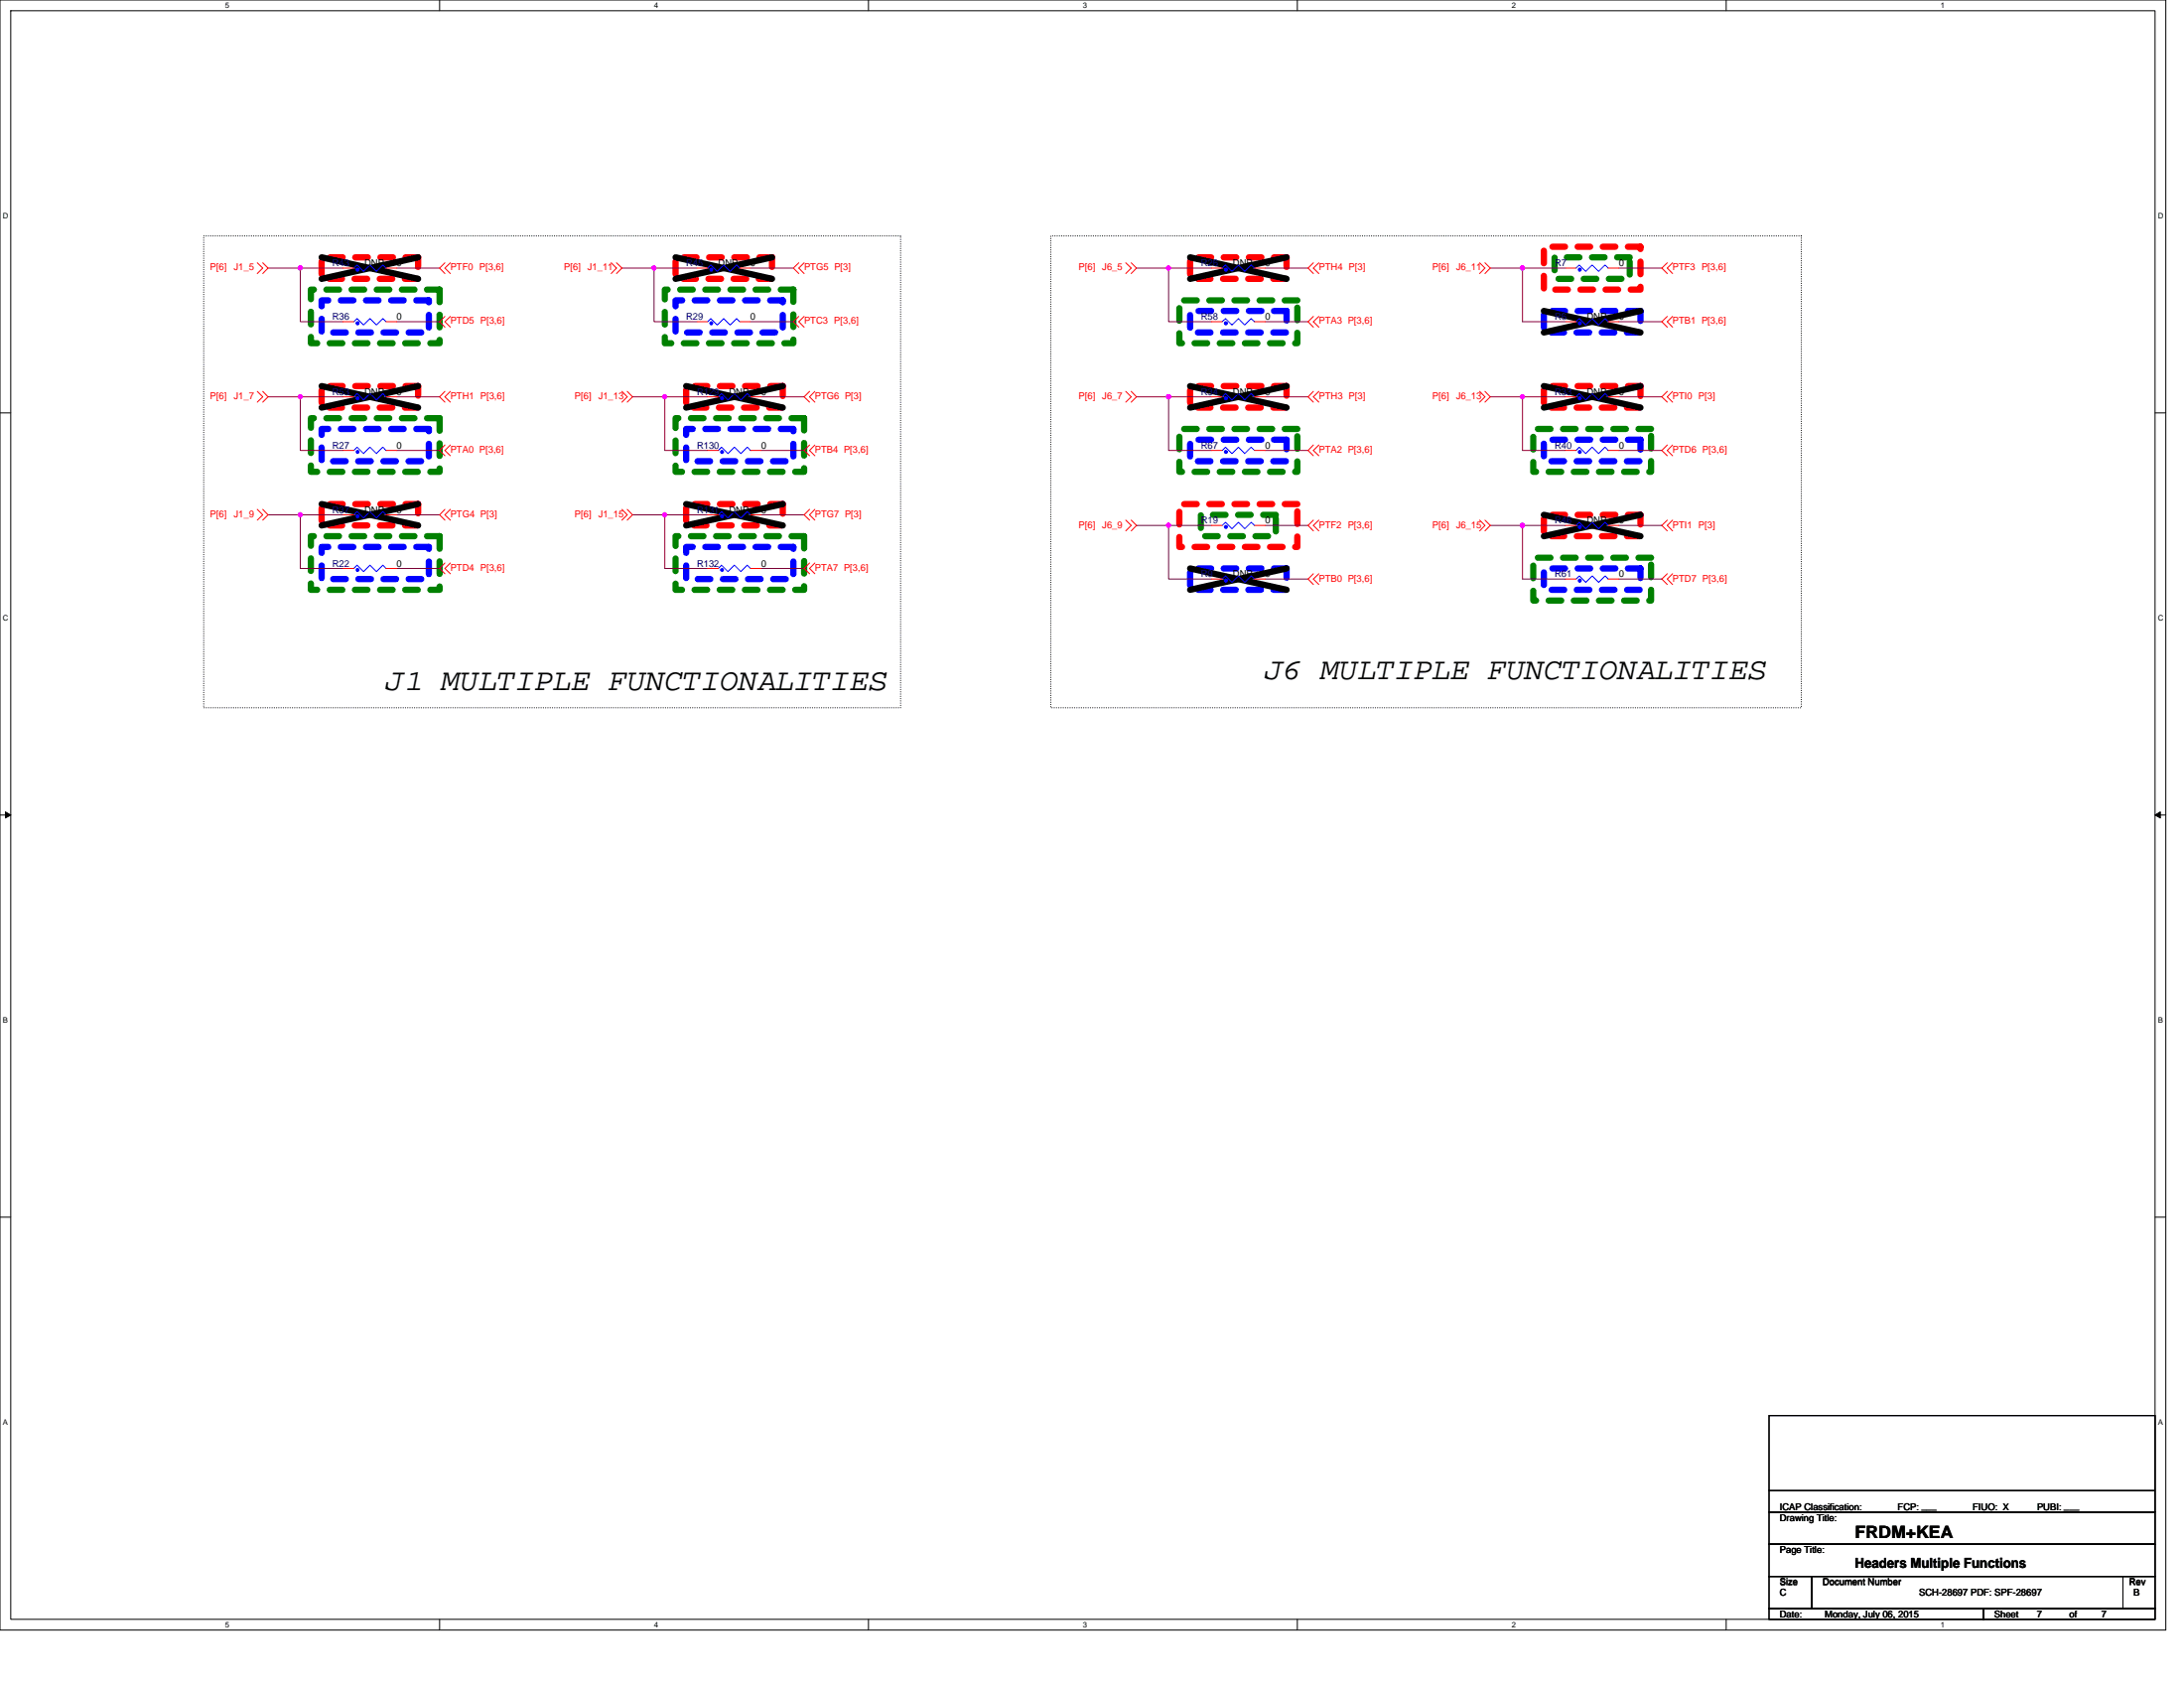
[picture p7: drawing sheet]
<svg xmlns="http://www.w3.org/2000/svg" width="279mm" height="216mm" viewBox="0 0 279 216" stroke-linecap="round" stroke-linejoin="round" font-family="sans-serif">
<path d="M0 0h277.1v208.5h-277.1zM1.4 1.4h274.3v205.7h-274.3z" fill="none" stroke="#000" stroke-width=".13"/>
<g fill="#fff">
<path d="M28.8 .1h.6v1.1h-.6z"/>
<path d="M28.8 207.3h.6v1.1h-.6z"/>
</g>
<path d="M56.2 0v1.4M56.2 207.1v1.4" fill="none" stroke="#000" stroke-width=".13"/>
<g fill="#fff">
<path d="M83.7 .1h.5v1.1h-.5z"/>
<path d="M83.7 207.3h.5v1.1h-.5z"/>
</g>
<path d="M111.1 0v1.4M111.1 207.1v1.4" fill="none" stroke="#000" stroke-width=".13"/>
<g fill="#fff">
<path d="M138.5 .1h.6v1.1h-.6z"/>
<path d="M138.5 207.3h.6v1.1h-.6z"/>
</g>
<path d="M166 0v1.4M166 207.1v1.4" fill="none" stroke="#000" stroke-width=".13"/>
<g fill="#fff">
<path d="M193.4 .1h.6v1.1h-.6z"/>
<path d="M193.4 207.3h.6v1.1h-.6z"/>
</g>
<path d="M220.8 0v1.4M220.8 207.1v1.4" fill="none" stroke="#000" stroke-width=".13"/>
<g fill="#fff">
<path d="M248.3 .1h.5v1.1h-.5z"/>
<path d="M248.3 207.3h.5v1.1h-.5z"/>
<path d="M.4 27.1h.7v1.1h-.7z"/>
<path d="M276.1 27.1h.7v1.1h-.7z"/>
<path d="M.4 78.5h.7v1.1h-.7z"/>
<path d="M276.1 78.5h.7v1.1h-.7z"/>
</g>
<path d="M0 52.8h1.4M275.7 52.8h1.4" fill="none" stroke="#000" stroke-width=".13"/>
<g fill="#fff">
<path d="M.4 130h.6v1.1h-.6z"/>
<path d="M276.1 130h.6v1.1h-.6z"/>
</g>
<path d="M0 104.2h1.4M275.7 104.2h1.4" fill="none" stroke="#000" stroke-width=".13"/>
<path d="M.7 103.8l.7 .4-.7 .4zM275.7 104.2l.7-.4v.8z" fill="#000" stroke="#000" stroke-width=".13"/>
<g fill="#fff">
<path d="M.4 181.4h.6v1.1h-.6z"/>
<path d="M276.1 181.4h.6v1.1h-.6z"/>
</g>
<path d="M0 155.7h1.4M275.7 155.7h1.4M226.3 193.4h49.4v4.1h-49.4zM226.3 197.5h49.4v4.1h-49.4zM226.3 181.1h49.4v12.3h-49.4zM226.3 190.6h49.4M226.3 201.6h5.5v4.1h-5.5zM226.3 205.7h27.4v1.4h-27.4zM231.8 201.6h39.8v4.1h-39.8zM253.7 205.7h22v1.4h-22zM271.6 201.6h4.1v4.1h-4.1z" fill="none" stroke="#000" stroke-width=".13"/>
<path d="M41.1 32.9h12.4v2.8h-12.4zM86.4 32.9h12.4v2.8h-12.4zM152.3 32.9h12.3v2.8h-12.3zM197.5 31.6h12.4v5.4h-12.4zM41.1 49.4h12.4v2.7h-12.4zM87.8 49.4h12.3v2.7h-12.3zM152.3 49.4h12.3v2.7h-12.3zM197.5 49.4h12.4v2.7h-12.4zM41.1 64.5h12.4v2.7h-12.4zM87.8 64.5h12.3v2.7h-12.3zM150.9 64.5h15.1v5.5h-15.1zM197.5 65.8h12.4v2.8h-12.4z" fill="none" stroke="#f00" stroke-width=".8" stroke-dasharray="1.6 1.6"/>
<path d="M39.8 37h16.4v6.9h-16.4zM85 37h16.5v6.9h-16.5zM150.9 38.4h15.1v5.5h-15.1zM198.9 32.9h9.6v2.8h-9.6zM39.8 53.5h16.4v6.8h-16.4zM86.4 53.5h16.5v6.8h-16.5zM150.9 54.9h15.1v5.4h-15.1zM196.2 54.9h15v5.4h-15zM39.8 68.6h16.4v6.8h-16.4zM86.4 68.6h16.5v6.8h-16.5zM153.6 65.8h9.6v2.8h-9.6zM196.2 71.3h15v5.5h-15z" fill="none" stroke="#008000" stroke-width=".8" stroke-dasharray="1.6 1.6"/>
<path d="M41.1 38.4h13.8v4.1h-13.8zM86.4 38.4h13.7v4.1h-13.7zM152.3 39.8h12.3v2.7h-12.3zM197.5 39.8h12.4v2.7h-12.4zM41.1 54.9h13.8v4.1h-13.8zM87.8 54.9h13.7v4.1h-13.7zM152.3 56.2h12.3v2.8h-12.3zM197.5 56.2h12.4v2.8h-12.4zM41.1 70h13.8v4.1h-13.8zM87.8 70h13.7v4.1h-13.7zM152.3 72.7h12.3v2.7h-12.3zM197.5 72.7h12.4v2.7h-12.4z" fill="none" stroke="#00f" stroke-width=".8" stroke-dasharray="1.6 1.6"/>
<path d="M26.1 30.2h89.1v60.3h-89.1zM134.4 30.2h96v60.3h-96z" fill="none" stroke="#000" stroke-width=".13" stroke-dasharray="0 .3"/>
<g fill="none" stroke="#000" stroke-width=".8">
<path d="M41.1 32.9l12.4 2.8M53.5 32.9l-12.4 2.8M86.4 32.9l12.4 2.8M98.8 32.9l-12.4 2.8M152.3 32.9l12.3 2.8M164.6 32.9l-12.3 2.8M197.5 39.8l12.4 2.7M209.9 39.8l-12.4 2.7M41.1 49.4l12.4 2.7M53.5 49.4l-12.4 2.7M87.8 49.4l12.3 2.7M100.1 49.4l-12.3 2.7"/>
<path d="M152.3 49.4l12.3 2.7M164.6 49.4l-12.3 2.7M197.5 49.4l12.4 2.7M209.9 49.4l-12.4 2.7M41.1 64.5l12.4 2.7M53.5 64.5l-12.4 2.7M87.8 64.5l12.3 2.7M100.1 64.5l-12.3 2.7M152.3 72.7l12.3 2.7M164.6 72.7l-12.3 2.7M197.5 65.8l12.4 2.8M209.9 65.8l-12.4 2.8"/>
</g>
<g fill="none" stroke="#800040" stroke-width=".13">
<path d="M34.3 34.3h4.1M38.4 34.3v6.8h5.5M38.4 34.3h5.5M50.8 34.3h5.4M79.6 34.3h4.1M83.7 34.3v6.8h5.5M83.7 34.3h5.5M96 34.3h5.5M145.4 34.3h4.1M149.5 34.3v6.8h5.5M149.5 34.3h5.5M161.9 34.3h5.4"/>
<path d="M190.6 34.3h4.2M194.8 34.3h5.5M194.8 34.3v6.8h5.5M207.1 34.3h5.5M34.3 50.8h4.1M38.4 50.8v6.8h5.5M38.4 50.8h5.5M50.8 41.1h5.4M50.8 50.8h5.4M50.8 57.6h5.4M80.9 50.8h4.1M85 50.8h5.5"/>
<path d="M85 50.8v6.8h5.5M96 41.1h5.5M97.4 50.8h5.5M97.4 57.6h5.5M145.4 50.8h4.1M149.5 50.8v6.8h5.5M149.5 50.8h5.5M161.9 50.8h5.4M161.9 57.6h5.4M161.9 41.1h5.4M190.6 50.8h4.2M194.8 50.8h5.5"/>
<path d="M194.8 50.8v6.8h5.5M207.1 41.1h5.5M207.1 57.6h5.5M207.1 50.8h5.5M34.3 65.8h4.1M38.4 65.8v6.9h5.5M38.4 65.8h5.5M50.8 65.8h5.4M50.8 72.7h5.4M80.9 65.8h4.1M85 65.8h5.5M85 65.8v6.9h5.5"/>
<path d="M97.4 65.8h5.5M97.4 72.7h5.5M145.4 67.2h4.1M149.5 67.2v6.9h5.5M149.5 67.2h5.5M161.9 67.2h5.4M161.9 74.1h5.4M190.6 67.2h4.2M194.8 67.2h5.5M194.8 67.2v6.9h5.5M207.1 74.1h5.5M207.1 67.2h5.5"/>
</g>
<g fill="#f0f" stroke="#f0f" stroke-width=".13">
<circle cx="149.5" cy="67.2" r=".27"/>
<circle cx="149.5" cy="50.7" r=".27"/>
<circle cx="149.5" cy="34.3" r=".27"/>
<circle cx="194.8" cy="34.3" r=".27"/>
<circle cx="194.8" cy="50.7" r=".27"/>
<circle cx="194.8" cy="67.2" r=".27"/>
<circle cx="38.4" cy="34.3" r=".27"/>
<circle cx="38.4" cy="50.7" r=".27"/>
<circle cx="38.4" cy="65.8" r=".27"/>
<circle cx="83.7" cy="34.3" r=".27"/>
<circle cx="85" cy="50.7" r=".27"/>
<circle cx="85" cy="65.8" r=".27"/>
</g>
<g fill="none" stroke="#f00" stroke-width=".13">
<path d="M32.9 33.6l.7 .7-.7 .7M33.6 33.6l.7 .7-.7 .7M43.9 34.3h1.4M49.4 34.3h1.4M56.9 33.6l-.7 .7 .7 .7M57.6 33.6l-.7 .7 .7 .7M78.2 33.6l.7 .7-.7 .7M78.9 33.6l.7 .7-.7 .7M89.2 34.3h1.3M94.6 34.3h1.4M102.2 33.6l-.7 .7 .7 .7M102.9 33.6l-.7 .7 .7 .7"/>
<path d="M144 33.6l.7 .7-.7 .7M144.7 33.6l.7 .7-.7 .7M155 34.3h1.4M160.5 34.3h1.4M168 33.6l-.7 .7 .7 .7M168.7 33.6l-.7 .7 .7 .7M189.3 33.6l.7 .7-.7 .7M190 33.6l.6 .7-.6 .7M200.3 34.3h1.3M205.7 34.3h1.4M213.3 33.6l-.7 .7 .7 .7M214 33.6l-.7 .7 .7 .7"/>
<path d="M32.9 50.1l.7 .7-.7 .6M33.6 50.1l.7 .7-.7 .6M43.9 41.1h1.4M43.9 50.8h1.4M43.9 57.6h1.4M49.4 41.1h1.4M49.4 50.8h1.4M49.4 57.6h1.4M56.9 40.5l-.7 .6 .7 .7M56.9 50.1l-.7 .7 .7 .6M56.9 56.9l-.7 .7 .7 .7M57.6 40.5l-.7 .6 .7 .7"/>
<path d="M57.6 50.1l-.7 .7 .7 .6M57.6 56.9l-.7 .7 .7 .7M79.6 50.1l.6 .7-.6 .6M80.2 50.1l.7 .7-.7 .6M89.2 41.1h1.3M90.5 50.8h1.4M90.5 57.6h1.4M94.6 41.1h1.4M96 50.8h1.4M96 57.6h1.4M102.2 40.5l-.7 .6 .7 .7M102.9 40.5l-.7 .6 .7 .7"/>
<path d="M103.6 56.9l-.7 .7 .7 .7M103.6 50.1l-.7 .7 .7 .6M104.2 56.9l-.6 .7 .6 .7M104.2 50.1l-.6 .7 .6 .6M144 50.1l.7 .7-.7 .6M144.7 50.1l.7 .7-.7 .6M155 41.1h1.4M155 57.6h1.4M155 50.8h1.4M160.5 41.1h1.4M160.5 57.6h1.4M160.5 50.8h1.4"/>
<path d="M168 50.1l-.7 .7 .7 .6M168 56.9l-.7 .7 .7 .7M168 40.5l-.7 .6 .7 .7M168.7 50.1l-.7 .7 .7 .6M168.7 56.9l-.7 .7 .7 .7M168.7 40.5l-.7 .6 .7 .7M189.3 50.1l.7 .7-.7 .6M190 50.1l.6 .7-.6 .6M200.3 41.1h1.3M200.3 57.6h1.3M200.3 50.8h1.3M205.7 41.1h1.4"/>
<path d="M205.7 57.6h1.4M205.7 50.8h1.4M213.3 40.5l-.7 .6 .7 .7M213.3 56.9l-.7 .7 .7 .7M213.3 50.1l-.7 .7 .7 .6M214 40.5l-.7 .6 .7 .7M214 56.9l-.7 .7 .7 .7M214 50.1l-.7 .7 .7 .6M32.9 65.2l.7 .6-.7 .7M33.6 65.2l.7 .6-.7 .7M43.9 65.8h1.4M43.9 72.7h1.4"/>
<path d="M49.4 65.8h1.4M49.4 72.7h1.4M56.9 65.2l-.7 .6 .7 .7M56.9 72l-.7 .7 .7 .7M57.6 65.2l-.7 .6 .7 .7M57.6 72l-.7 .7 .7 .7M79.6 65.2l.6 .6-.6 .7M80.2 65.2l.7 .6-.7 .7M90.5 65.8h1.4M90.5 72.7h1.4M96 65.8h1.4M96 72.7h1.4"/>
<path d="M103.6 65.2l-.7 .6 .7 .7M103.6 72l-.7 .7 .7 .7M104.2 65.2l-.6 .6 .6 .7M104.2 72l-.6 .7 .6 .7M144 66.5l.7 .7-.7 .7M144.7 66.5l.7 .7-.7 .7M155 74.1h1.4M155 67.2h1.4M160.5 74.1h1.4M160.5 67.2h1.4M168 66.5l-.7 .7 .7 .7M168 73.4l-.7 .7 .7 .7"/>
<path d="M168.7 66.5l-.7 .7 .7 .7M168.7 73.4l-.7 .7 .7 .7M189.3 66.5l.7 .7-.7 .7M190 66.5l.6 .7-.6 .7M200.3 74.1h1.3M200.3 67.2h1.3M205.7 74.1h1.4M205.7 67.2h1.4M213.3 73.4l-.7 .7 .7 .7M213.3 66.5l-.7 .7 .7 .7M214 73.4l-.7 .7 .7 .7M214 66.5l-.7 .7 .7 .7"/>
</g>
<g fill="none" stroke="#00f" stroke-width=".13">
<path d="M45.3 34.3l.4-.4 .8 .8 .8-.8 .9 .8 .8-.8 .4 .4M90.5 34.3l.4-.4 .9 .8 .8-.8 .8 .8 .8-.8 .4 .4M156.4 34.3l.4-.4 .8 .8 .8-.8 .8 .8 .9-.8 .4 .4M201.6 34.3l.4-.4 .9 .8 .8-.8 .8 .8 .8-.8 .4 .4M45.3 41.1l.4-.4 .8 .9 .8-.9 .9 .9 .8-.9 .4 .4M45.3 50.8l.4-.5 .8 .9 .8-.9 .9 .9 .8-.9 .4 .5M45.3 57.6l.4-.4 .8 .8 .8-.8 .9 .8 .8-.8 .4 .4M90.5 41.1l.4-.4 .9 .9 .8-.9 .8 .9 .8-.9 .4 .4M91.9 50.8l.4-.5 .8 .9 .9-.9 .8 .9 .8-.9 .4 .5M91.9 57.6l.4-.4 .8 .8 .9-.8 .8 .8 .8-.8 .4 .4M156.4 41.1l.4-.4 .8 .9 .8-.9 .8 .9 .9-.9 .4 .4M156.4 57.6l.4-.4 .8 .8 .8-.8 .8 .8 .9-.8 .4 .4"/>
<path d="M156.4 50.8l.4-.5 .8 .9 .8-.9 .8 .9 .9-.9 .4 .5M201.6 41.1l.4-.4 .9 .9 .8-.9 .8 .9 .8-.9 .4 .4M201.6 57.6l.4-.4 .9 .8 .8-.8 .8 .8 .8-.8 .4 .4M201.6 50.8l.4-.5 .9 .9 .8-.9 .8 .9 .8-.9 .4 .5M45.3 65.8l.4-.4 .8 .9 .8-.9 .9 .9 .8-.9 .4 .4M45.3 72.7l.4-.4 .8 .8 .8-.8 .9 .8 .8-.8 .4 .4M91.9 65.8l.4-.4 .8 .9 .9-.9 .8 .9 .8-.9 .4 .4M91.9 72.7l.4-.4 .8 .8 .9-.8 .8 .8 .8-.8 .4 .4M156.4 74.1l.4-.4 .8 .8 .8-.8 .8 .8 .9-.8 .4 .4M156.4 67.2l.4-.4 .8 .8 .8-.8 .8 .8 .9-.8 .4 .4M201.6 74.1l.4-.4 .9 .8 .8-.8 .8 .8 .8-.8 .4 .4M201.6 67.2l.4-.4 .9 .8 .8-.8 .8 .8 .8-.8 .4 .4"/>
</g>
<g fill="#00f" stroke="#00f" stroke-width=".13">
<path d="M202 41.2h.2v.3l-.1 .1-.1-.1z" fill-rule="evenodd"/>
<path d="M45.6 41.2h.3v.3l-.2 .1-.1-.1z" fill-rule="evenodd"/>
<path d="M45.6 34.3h.3v.3l-.2 .1-.1-.1z" fill-rule="evenodd"/>
<path d="M202 34.3h.2v.3l-.1 .1-.1-.1z" fill-rule="evenodd"/>
<path d="M202 74.1h.2v.3l-.1 .1-.1-.1z" fill-rule="evenodd"/>
<path d="M90.9 34.3h.2v.3l-.1 .1-.1-.1z" fill-rule="evenodd"/>
<path d="M202 67.3h.2v.2l-.1 .1-.1-.1z" fill-rule="evenodd"/>
<path d="M90.9 41.2h.2v.3l-.1 .1-.1-.1z" fill-rule="evenodd"/>
<path d="M156.7 57.7h.3v.1v.1l-.2 .1-.1-.1z" fill-rule="evenodd"/>
<path d="M156.7 50.8h.3v.1v.2h-.2h-.1z" fill-rule="evenodd"/>
<circle cx="45.7" cy="66" r=".19"/>
<circle cx="45.7" cy="72.9" r=".19"/>
<circle cx="156.8" cy="34.5" r=".2"/>
<circle cx="92.4" cy="50.9" r=".19"/>
<circle cx="156.8" cy="41.3" r=".2"/>
<circle cx="92.4" cy="57.8" r=".19"/>
<circle cx="92.4" cy="66" r=".19"/>
<circle cx="92.4" cy="72.9" r=".19"/>
<circle cx="156.8" cy="74.3" r=".2"/>
<circle cx="45.7" cy="50.9" r=".19"/>
<circle cx="156.8" cy="67.4" r=".2"/>
<circle cx="45.7" cy="57.8" r=".19"/>
<circle cx="202.1" cy="57.8" r=".19"/>
<circle cx="202.1" cy="50.9" r=".19"/>
</g>
<g font-size="4">
<text x="49.4" y="88.3">J1 MULTIPLE FUNCTIONALITIES</text>
<text x="161.9" y="86.9">J6 MULTIPLE FUNCTIONALITIES</text>
</g>
<text font-size="2.2" x="237.3" y="196.8">FRDM+KEA</text>
<text font-size="1.8" x="237.3" y="200.5">Headers Multiple Functions</text>
<g font-size="1.2" fill="#f00">
<text x="26.9" y="34.6">P[6]</text>
<text x="29.9" y="34.6">J1_5</text>
<text x="57.6" y="34.6">PTF0 P[3,6]</text>
<text x="72.2" y="34.6">P[6]</text>
<text x="75.2" y="34.6">J1_11</text>
<text x="102.9" y="34.6">PTG5 P[3]</text>
<text x="138" y="34.6">P[6]</text>
<text x="141" y="34.6">J6_5</text>
<text x="168.7" y="34.6">PTH4 P[3]</text>
<text x="183.2" y="34.6">P[6]</text>
<text x="186.3" y="34.6">J6_11</text>
<text x="214" y="34.6">PTF3 P[3,6]</text>
<text x="57.6" y="41.4">PTD5 P[3,6]</text>
<text x="102.9" y="41.4">PTC3 P[3,6]</text>
<text x="168.7" y="41.4">PTA3 P[3,6]</text>
<text x="214" y="41.4">PTB1 P[3,6]</text>
<text x="26.9" y="51.1">P[6]</text>
<text x="29.9" y="51.1">J1_7</text>
<text x="57.6" y="51.1">PTH1 P[3,6]</text>
<text x="73.5" y="51.1">P[6]</text>
<text x="76.5" y="51.1">J1_13</text>
<text x="104.2" y="51.1">PTG6 P[3]</text>
<text x="138" y="51.1">P[6]</text>
<text x="141" y="51.1">J6_7</text>
<text x="168.7" y="51.1">PTH3 P[3]</text>
<text x="183.2" y="51.1">P[6]</text>
<text x="186.3" y="51.1">J6_13</text>
<text x="214" y="51.1">PTI0 P[3]</text>
<text x="57.6" y="57.9">PTA0 P[3,6]</text>
<text x="104.2" y="57.9">PTB4 P[3,6]</text>
<text x="168.7" y="57.9">PTA2 P[3,6]</text>
<text x="214" y="57.9">PTD6 P[3,6]</text>
<text x="26.9" y="66.1">P[6]</text>
<text x="29.9" y="66.1">J1_9</text>
<text x="57.6" y="66.1">PTG4 P[3]</text>
<text x="73.5" y="66.1">P[6]</text>
<text x="76.5" y="66.1">J1_15</text>
<text x="104.2" y="66.1">PTG7 P[3]</text>
<text x="138" y="67.5">P[6]</text>
<text x="141" y="67.5">J6_9</text>
<text x="168.7" y="67.5">PTF2 P[3,6]</text>
<text x="183.2" y="67.5">P[6]</text>
<text x="186.3" y="67.5">J6_15</text>
<text x="214" y="67.5">PTI1 P[3]</text>
<text x="57.6" y="73">PTD4 P[3,6]</text>
<text x="104.2" y="73">PTA7 P[3,6]</text>
<text x="168.7" y="74.4">PTB0 P[3,6]</text>
<text x="214" y="74.4">PTD7 P[3,6]</text>
</g>
<g font-size="1.2" fill="#000080">
<text x="42.5" y="34">R43</text>
<text x="87.8" y="34">R45</text>
<text x="153.6" y="34">R26</text>
<text x="198.9" y="34">R7</text>
<text x="42.5" y="40.9">R36</text>
<text x="87.8" y="40.9">R29</text>
<text x="153.6" y="40.9">R58</text>
<text x="198.9" y="40.9">R6</text>
<text x="42.5" y="50.5">R53</text>
<text x="89.2" y="50.5">R129</text>
<text x="153.6" y="50.5">R34</text>
<text x="198.9" y="50.5">R33</text>
<text x="42.5" y="57.4">R27</text>
<text x="89.2" y="57.4">R130</text>
<text x="153.6" y="57.4">R67</text>
<text x="198.9" y="57.4">R40</text>
<text x="42.5" y="65.6">R37</text>
<text x="89.2" y="65.6">R131</text>
<text x="153.6" y="67">R19</text>
<text x="198.9" y="67">R46</text>
<text x="42.5" y="72.5">R22</text>
<text x="89.2" y="72.5">R132</text>
<text x="153.6" y="73.8">R9</text>
<text x="198.9" y="73.8">R61</text>
</g>
<g font-size="1.2">
<text x="46.6" y="34">DNP</text>
<text x="50.8" y="34">0</text>
<text x="91.9" y="34">DNP</text>
<text x="96" y="34">0</text>
<text x="157.7" y="34">DNP</text>
<text x="161.9" y="34">0</text>
<text x="207.1" y="34">0</text>
<text x="50.8" y="40.9">0</text>
<text x="96" y="40.9">0</text>
<text x="161.9" y="40.9">0</text>
<text x="203" y="40.9">DNP</text>
<text x="207.1" y="40.9">0</text>
<text x="46.6" y="50.5">DNP</text>
<text x="50.8" y="50.5">0</text>
<text x="93.3" y="50.5">DNP</text>
<text x="97.4" y="50.5">0</text>
<text x="157.7" y="50.5">DNP</text>
<text x="161.9" y="50.5">0</text>
<text x="203" y="50.5">DNP</text>
<text x="207.1" y="50.5">0</text>
<text x="50.8" y="57.4">0</text>
<text x="97.4" y="57.4">0</text>
<text x="161.9" y="57.4">0</text>
<text x="207.1" y="57.4">0</text>
<text x="46.6" y="65.6">DNP</text>
<text x="50.8" y="65.6">0</text>
<text x="93.3" y="65.6">DNP</text>
<text x="97.4" y="65.6">0</text>
<text x="161.9" y="67">0</text>
<text x="203" y="67">DNP</text>
<text x="207.1" y="67">0</text>
<text x="50.8" y="72.5">0</text>
<text x="97.4" y="72.5">0</text>
<text x="157.7" y="73.8">DNP</text>
<text x="161.9" y="73.8">0</text>
<text x="207.1" y="73.8">0</text>
<text x="227.7" y="194.5">Drawing Title:</text>
<text x="227.7" y="193.1">ICAP Classification:</text>
<text x="242.8" y="193.1">FCP: ___</text>
<text x="252.4" y="193.1">FIUO: X</text>
<text x="260.6" y="193.1">PUBI: ___</text>
<text x="227.7" y="202.8">Size</text>
<text x="227.7" y="198.6">Page Title:</text>
<text x="233.2" y="202.8">Document Number</text>
<text x="272.4" y="202.8">Rev</text>
<text x="227.7" y="206.9">Date:</text>
<text x="227.7" y="204.1">C</text>
<text x="233.4" y="206.9">Monday, July 06, 2015</text>
<text x="245.5" y="204.1">SCH-28697 PDF: SPF-28697</text>
<text x="255.1" y="206.9">Sheet</text>
<text x="260.6" y="206.9">7</text>
<text x="264.7" y="206.9">of</text>
<text x="268.8" y="206.9">7</text>
<text x="272.9" y="204.1">B</text>
</g>
<g font-size="1">
<text x="28.8" y="1">5</text>
<text x="83.7" y="1">4</text>
<text x="138.5" y="1">3</text>
<text x="193.4" y="1">2</text>
<text x="248.3" y="1">1</text>
<text x=".4" y="28">D</text>
<text x="276.1" y="28">D</text>
<text x=".4" y="79.4">C</text>
<text x="276.1" y="79.4">C</text>
<text x=".4" y="130.9">B</text>
<text x="276.1" y="130.9">B</text>
<text x=".4" y="182.3">A</text>
<text x="276.1" y="182.3">A</text>
<text x="28.8" y="208.2">5</text>
<text x="83.7" y="208.2">4</text>
<text x="138.5" y="208.2">3</text>
<text x="193.4" y="208.2">2</text>
<text x="248.3" y="208.2">1</text>
</g>
</svg>
